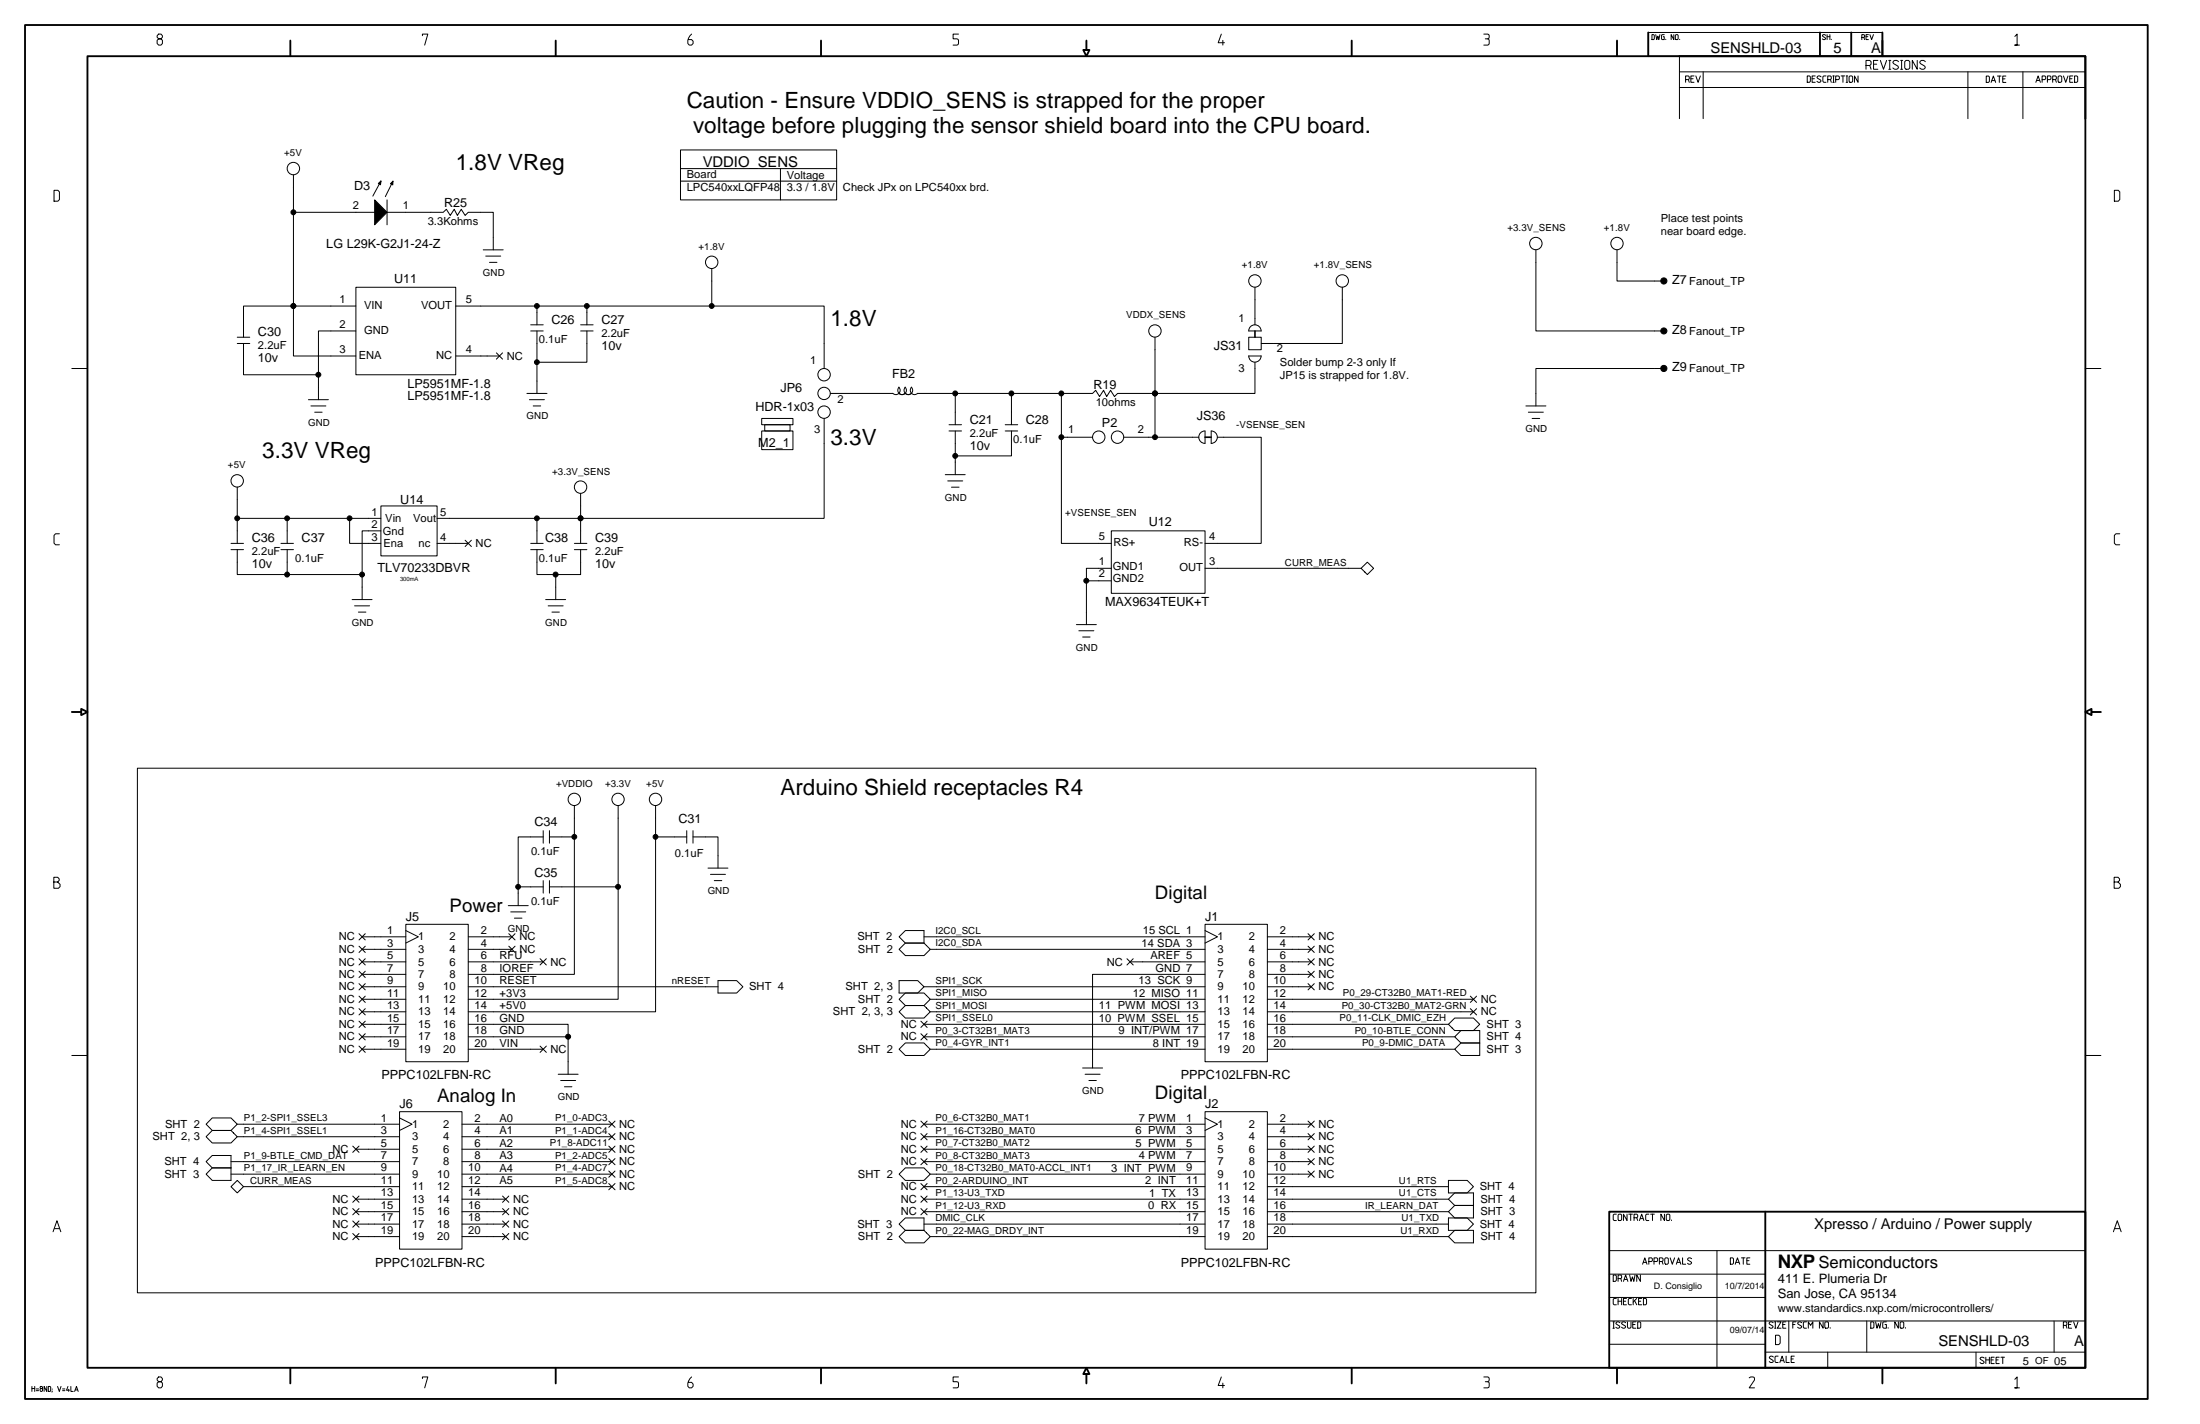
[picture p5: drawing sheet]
<svg xmlns="http://www.w3.org/2000/svg" width="432mm" height="279mm" viewBox="0 0 432 279" stroke-linecap="round" stroke-linejoin="round" font-family="sans-serif">
<g fill="none" stroke="#000" stroke-width=".2">
<path d="M31.1 6.7l-.3 .3v.3l.3 .3h.5l.3 .3v.6l-.3 .3h-.5l-.3-.3v-.6l.3-.3h.5l.3-.3v-.3l-.3-.3zM82.9 7v-.3h1.1l-.6 2.1M135.7 6.7a2.04 2.04 0 0 0-.7 1.8l.3 .3h.4l.3-.3v-.4l-.3-.3h-.6M188.1 6.7h-1v.9h.7l.3 .3-.1 .8-.9 .1M239.7 6.7l-.6 1.7h1.2M240 7.9v.9M291.2 6.7h.8a.55 .55 0 0 1 .2 .8l-.2 .1M291.5 7.6l.7 .1 .1 .8-.3 .3h-.8M324.2 6.8h.4l.1 .1v.7l-.1 .2h-.4zM325 6.8l.2 1 .2-.7 .2 .7 .2-1M326.6 6.8h-.4l-.1 .1 .1 .9h.4v-.6h-.1M326.9 7.7v.1"/>
<path d="M328.5 6.8v1l-.5-1v1M329 6.8l.4 .1v.7l-.2 .2-.4-.2v-.7zM329.6 11v12.3M329.6 17.2h79.7M329.6 14.1h79.7M329.7 7.7v.1M330.8 15.6h.6l.2-.1v-.4l-.2-.2h-.6v1.3M331.4 15.6l.2 .6M331.9 15.5h.4M332.5 14.9h-.6v1.3h.6M332.8 14.9l.5 1.3 .4-1.3M334.3 14.1v9.2"/>
<path d="M354.7 14.9h.5l.1 .2v.9l-.1 .2h-.5zM355.7 15.5h.4M356.3 14.9h-.6v1.3h.6M357.4 15.1a.47 .47 0 0 0-.8 .1l.7 .5v.3a.49 .49 0 0 1-.7 0M358.3 6.9l-.2-.1-.3 .1v.2l.5 .5-.2 .2-.4-.2M358.4 14.9h-.5l-.1 .2v.9l.1 .2h.5M358.6 7.2h.6M358.6 6.8v1M358.7 15.6h.6l.1-.1v-.4l-.1-.2h-.6v1.3M359.2 6.8v1M359.3 15.6l.1 .6M359.4 7.7v.1"/>
<path d="M359.7 16.2h.3M359.7 14.9h.3M359.9 14.9v1.3M360.3 15.6h.5l.2-.1v-.4l-.2-.2h-.5v1.3M361.4 14.9h.7M361.7 14.9v1.3M362.4 16.2h.2M362.4 14.9h.2M362.5 14.9v1.3M363.1 14.9h.4l.1 .2v.9l-.1 .2h-.4l-.2-.2v-.9zM364.7 14.9v1.3l-.7-1.3v1.3M365.4 7.3h.4l.2-.1-.2-.4h-.4v1"/>
<path d="M365.8 7.3l.2 .5M366.2 12.8h.8l.2-.2v-.5l-.2-.2h-.8v1.7M366.2 7.2h.4M366.7 6.8h-.5v1h.5M367 12.8l.2 .8M367 6.8l.3 1 .4-1M367.7 12.6h.6M368.6 11.9h-.9v1.7h.9M369.1 11.9l.6 1.7 .6-1.7M369.5 6.4h-46v4.6h46M370.7 13.6h.4M370.7 11.9h.4"/>
<path d="M370.9 11.9v1.7M372.6 12.1a.62 .62 0 0 0-1.1 .1l.1 .3 .9 .5 .1 .2-.1 .3a.7 .7 0 0 1-1-.2M373 13.6h.4M373 11.9h.4M373.2 11.9v1.7M374.1 11.9h.5l.2 .2v1.2l-.2 .3h-.5l-.3-.3v-1.2zM376.3 11.9v1.7l-1-1.7v1.7M377.9 12.1a.62 .62 0 0 0-1.1 .1l.1 .3 .9 .5 .1 .2-.1 .3a.68 .68 0 0 1-1-.2M386.2 14.1v9.2M389.8 14.9h.5l.2 .2v.9l-.2 .2h-.5zM390.8 16.2l.4-1.3 .5 1.3M391 15.8h.5"/>
<path d="M392 14.9h.7M392.4 14.9v1.3M393.1 15.5h.4M393.7 14.9h-.6v1.3h.6M395.5 7.2l.4-.5v2.1h-.4h.9M397 14.1v9.2M399.6 16.2l.4-1.3 .5 1.3M399.8 15.8h.5M400.8 15.6h.5l.2-.1v-.4l-.2-.2h-.5v1.3M401.8 15.6h.6l.1-.1v-.4l-.1-.2h-.6v1.3M402.9 15.6h.5l.2-.1v-.4l-.2-.2h-.5v1.3M403.4 15.6l.2 .6"/>
<path d="M404.1 14.9h.4l.2 .2v.9l-.2 .2h-.4l-.2-.2v-.9zM405 14.9l.4 1.3 .5-1.3M406.2 15.5h.5M406.8 14.9h-.6v1.3h.6M407.2 14.9h.4l.2 .2v.9l-.2 .2h-.4zM10.6 37.3h.8l.3 .4v1.5l-.3 .3h-.8zM57.6 34.3v35.5h12.2M74.3 36l.5-.5-.1 .8zM74.6 35.8l-.2 .2 .2 .1v-.3M74.8 35.5l-1.6 3M76 39.2v4.9M77 35.8l-.2 .2 .2 .1v-.2"/>
<path d="M77.1 35.6l-1.5 3M77.1 35.5l-.5 .5 .5 .3v-.7M133.6 29.4h30.6v9.8h-30.6zM133.6 33.1h30.6M133.6 35.5h30.6M153.2 33.1v6.1M415 37.3h.8l.3 .4v1.5l-.3 .3h-.8zM57.6 41.7h15.9M69.8 56.4h19.7v17.1h-19.7zM76 41.7h11l.6-.6 .8 1.2 .8-1.2 .6 1.2 .7-1.2 .8 1.2 .6-.6h4.9v7.3M94.8 49h4M95.3 50.2h3"/>
<path d="M96.1 51.5h1.4M139.7 52.7v7.3M246.3 56.4v7.3M263.5 56.4v11h-16M301.5 49v15.9h24.5M317.4 49v6.1h8.6M14.1 72.3h3.1M46.6 67.4h2.4M46.6 66.2h2.4M47.8 67.4v6.1h14.7M60.5 78.4h4M61 79.7h3"/>
<path d="M69.9 64.9h-7.4v13.5M69.9 60h-22.1v6.2M89.5 69.8l8.5 .1M89.5 60h72.3v12.3M97.4 69.2l1.2 1.3M98.6 69.2l-1.2 1.3M103.4 77.2h4M103.9 78.4h2.9M104.2 63.7h2.4M104.2 64.9h2.4M104.6 79.7h1.5M105.4 60v3.7"/>
<path d="M105.4 64.9v12.3M114 63.7h2.4M114 64.9h2.4M115.2 64.9v6.2h-9.8M115.2 60v3.7M176.4 76a.85 .85 0 0 1 0 1.2 .85 .85 0 0 1-1.2 0h-12.2M176.4 77.2a.86 .86 0 0 0 1.3 0 .86 .86 0 0 0 0-1.2 .85 .85 0 0 0 0 1.2 .85 .85 0 0 0 1.2 0M187.5 77.2v6.1M198.5 77.2v6.1M208.3 77.2v29.4h9.8M226.7 66.2v19.6M245.1 69.8a1.22 1.22 0 0 0 1.2 1.3 1.22 1.22 0 0 0 1.2-1.3"/>
<path d="M245.1 69.8h2.4M245.1 66.2h2.4v2.4h-2.4zM246.3 71.1v6.1h-26.9l-.7 .6-.7-1.2-.8 1.2-.6-1.2-.8 1.2-.7-1.2-.7 .6h-34.3a.87 .87 0 0 1-1.2 0 .87 .87 0 0 1 0-1.2 .86 .86 0 0 1 0 1.2 .86 .86 0 0 1-1.2 0 .86 .86 0 0 1-1.2 0 .86 .86 0 0 1-.1-1.2M247.5 64.9a1.22 1.22 0 0 0-1.2-1.2 1.22 1.22 0 0 0-1.2 1.2h2.4M299.5 79.7h3.9M326 72.3h-24.5v7.4M409.3 72.3h3M46.6 95.6v6.1h28.2M61.8 80.9h1.4M74.8 99.3h11v9.8h-11zM114 96.8v9.8M149.5 84.6h6.1v3.6h-6.1z"/>
<path d="M149.5 82.1h6.1v1.2h-6.1zM150.1 83.3h5v1.3h-5zM161.8 82.1v19.6h-76M185.5 93.1h3.9M186 94.4h3M186.3 84.6h2.4M186.3 83.3h2.4M186.8 95.6h1.4M187.5 84.6v8.5M197.3 84.6h2.4M197.3 83.3h2.4M198.5 84.6v4.9h-11"/>
<path d="M214.4 85.8h-6.1M220.6 85.8h14.7M235.5 85.1l.6-.5h.4v2.4a1.22 1.22 0 0 1-1-1.9zM237.7 84.6a1.22 1.22 0 0 1 1.2 1.2 1.22 1.22 0 0 1-1.2 1.2zM239 85.8h8.5v20.8h-11M300 80.9h2.9M300.7 82.1h1.5M11.7 104.7h-.8l-.3 .4v1.5l.3 .3h.8M45.3 107.8h2.5M45.3 106.6h2.5M46.6 107.8v4.9h24.5M46.6 101.7v4.9"/>
<path d="M55.1 107.8h2.5M55.1 106.6h2.5M56.4 101.7v4.9M56.4 107.8v4.9M68.6 101.7v4.9h6.2M69.1 117.6h3.9M69.6 118.9h2.9M74.8 104.2h-3.7v13.4M85.8 106.6h6.1M91.3 106l1.2 1.2M92.5 106l-1.2 1.2M104.2 106.6h2.4"/>
<path d="M104.2 107.8h2.4M105.4 107.8v4.9h8.6v-4.9M105.4 101.7v4.9M107.1 117.6h3.9M107.6 118.9h2.9M109.1 112.7v4.9M112.7 106.6h2.5M112.7 107.8h2.5M213.2 114h4.9M218.1 104.2h18.4v12.2h-18.4zM218.1 111.5h-4.9v11.1M236.5 111.5h30.6"/>
<path d="M267.1 111.5l1.3-1.2 1.2 1.2-1.2 1.2zM416.1 104.7h-.8l-.3 .4v1.5l.3 .3h.8M70.3 120.1h1.5M108.3 120.1h1.5M211.3 122.6h3.9M211.8 123.8h2.9M212.5 125h1.5M27 150.7h274.5v103h-274.5zM112.7 158.1v33.1h-20.8M121.3 158.1v38h-29.4M128.7 158.1v40.4h-36.8M10.6 173.1h.7l.3-.4v-.3l-.3-.3h-.7v2.2h.9l.3-.3v-.5l-.5-.4"/>
<path d="M99.8 177.7h3.9M100.2 178.9h3M101.7 174h4.9M106.6 163v2.4M106.6 172.8v2.4M106.6 164.2h-4.9v13.5M107.8 174h13.5M107.8 163v2.4M107.8 172.8v2.4M112.7 164.2h-4.9M128.7 164.2h6.1M134.8 163v2.4"/>
<path d="M136 164.2h4.9v6.1M136 163v2.4M139 170.3h3.9M139.4 171.6h3M140.2 172.8h1.5M415 173.1h.7l.3-.4v-.3l-.3-.3h-.7v2.2h.9l.3-.3v-.5l-.5-.4M70.5 183.2l1.2 1.2M70.5 185.7l1.2 1.2M70.5 188.1l1.2 1.2M70.5 190.6l1.2 1.2M70.5 195.5l1.2 1.2M70.5 197.9l1.2 1.2"/>
<path d="M70.5 193l1.2 1.2M71.1 193.6h8.6M71.1 188.7h8.6M71.1 198.5h8.6M71.1 196.1h8.6M71.1 183.8h8.6M71.1 186.3h8.6M71.1 191.2h8.6M71.7 183.2l-1.2 1.2M71.7 185.7l-1.2 1.2M71.7 188.1l-1.2 1.2M71.7 190.6l-1.2 1.2"/>
<path d="M71.7 195.5l-1.2 1.2M71.7 197.9l-1.2 1.2M71.7 193l-1.2 1.2M79.7 181.4h12.2v26.9h-12.2zM79.7 182.6l2.4 1.2-2.4 1.2M99.9 183.2l1.2 1.2M99.9 185.7l1.2 1.2M100.5 183.8h-8.6M100.5 186.3h-8.6M101 180.1h1.4M101.1 183.2l-1.2 1.2M101.1 185.7l-1.2 1.2"/>
<path d="M106 188.1l1.2 1.2M106.6 188.7h-14.7M107.2 188.1l-1.2 1.2M140.9 192.4h3.7l1.2 1.2-1.2 1.2h-3.7zM140.9 193.6h-49M176.5 192.4h3.6l1.3 1.2-1.3 1.2h-3.6zM177.7 182.6h3.7v2.4h-3.7l-1.2-1.2zM177.7 194.8h3.7l1.2 1.3-1.2 1.2h-3.7l-1.2-1.2zM177.7 197.3h3.7l1.2 1.2-1.2 1.2h-3.7l-1.2-1.2zM177.7 185h3.7l1.2 1.3-1.2 1.2h-3.7l-1.2-1.2zM181.4 193.6h55.1M181.4 183.8h55.1"/>
<path d="M182.6 198.5h53.9M182.6 196.1h53.9M182.6 186.3h53.9M221.2 188.1l1.2 1.2M221.8 188.7h14.7M222.4 188.1l-1.2 1.2M236.5 181.4h12.3v26.9h-12.3zM236.5 182.6l2.5 1.2-2.5 1.2M236.5 191.2h-22.1v18.3M248.8 196.1h40.4M256.7 183.2l1.3 1.2M256.7 185.7l1.3 1.2"/>
<path d="M256.7 188.1l1.3 1.2M256.7 190.6l1.3 1.2M256.7 193l1.3 1.2M257.3 193.6h-8.5M257.3 188.7h-8.5M257.3 183.8h-8.5M257.3 186.3h-8.5M257.3 191.2h-8.5M258 183.2l-1.3 1.2M258 185.7l-1.3 1.2M258 188.1l-1.3 1.2M258 190.6l-1.3 1.2"/>
<path d="M258 193l-1.3 1.2M285.5 199.7h3.7l1.2 1.3-1.2 1.2h-3.7l-1.2-1.2zM288.6 195.5l1.2 1.2M288.6 197.9l1.2 1.2M289.2 198.5h-40.4M289.8 195.5l-1.2 1.2M289.8 197.9l-1.2 1.2M14.1 207.1h3.1M41.7 219.4h3.6l1.3 1.2-1.3 1.2h-3.6l-1.3-1.2zM70.5 200.4l1.2 1.2M70.5 202.8l1.2 1.2M70.5 205.3l1.2 1.2"/>
<path d="M71.1 203.4h8.6M71.1 205.9h8.6M71.1 201h8.6M71.7 200.4l-1.2 1.2M71.7 202.8l-1.2 1.2M71.7 205.3l-1.2 1.2M78.4 218.1h12.3v27h-12.3zM78.4 219.4l2.5 1.2-2.5 1.2M91.9 201h19.6v9.8M106 205.3l1.2 1.2M106.6 205.9h-14.7M107.2 205.3l-1.2 1.2"/>
<path d="M109.6 210.8h3.9M110 212h3M110.8 213.2h1.4M111.5 203.4h-19.6M119.5 220l1.2 1.2M120.7 220l-1.2 1.2M177.7 204.6h3.7l1.2 1.3-1.2 1.2h-3.7l-1.2-1.2zM180.7 200.4l1.3 1.2M180.7 220l1.3 1.2M180.7 202.8l1.3 1.2M181.4 203.4h55.1M181.4 201h55.1"/>
<path d="M182 200.4l-1.3 1.2M182 220l-1.3 1.2M182 202.8l-1.3 1.2M182.6 205.9h53.9M212.5 209.5h3.9M213 210.8h2.9M213.7 212h1.5M236.5 218.1h12.3v27h-12.3zM236.5 219.4l2.5 1.2-2.5 1.2M256.7 220l1.3 1.2M258 220l-1.3 1.2M284.3 201h-35.5"/>
<path d="M285.5 203.4l1.2-1.2h3.7v4.9h-3.7l-1.2-1.2 1.2-1.3h3.7h-3.7zM285.5 203.4h-36.7M285.5 205.9h-36.7M409.3 207.1h3M40.4 227.9l1.3-1.2h3.6v4.9h-3.6l-1.3-1.2 1.3-1.2h3.6h-3.6zM41.7 221.8h3.6l1.3 1.2-1.3 1.3h-3.6l-1.3-1.3zM45.3 232.8l1.3-1.2 1.2 1.2-1.2 1.3zM45.3 230.4h33.1M45.3 227.9h33.1M46.6 220.6h31.8M46.6 223h31.8M47.8 232.8h30.6"/>
<path d="M69.2 224.9l1.3 1.2M69.2 237.1l1.3 1.3M69.2 239.6l1.3 1.2M69.2 234.7l1.3 1.2M69.9 225.5h8.5M69.9 235.3h8.5M69.9 237.7h8.5M70.5 224.9l-1.3 1.2M70.5 237.1l-1.3 1.3M70.5 239.6l-1.3 1.2M70.5 234.7l-1.3 1.2M98.6 237.1l1.3 1.3"/>
<path d="M98.6 239.6l1.3 1.2M98.6 234.7l1.3 1.2M99.3 235.3h-8.6M99.3 237.7h-8.6M99.9 237.1l-1.3 1.3M99.9 239.6l-1.3 1.2M99.9 234.7l-1.3 1.2M119.5 222.4l1.2 1.2M119.5 227.3l1.2 1.2M119.5 229.8l1.2 1.2M119.5 232.2l1.2 1.2M119.5 224.9l1.2 1.2"/>
<path d="M120.1 225.5h-29.4M120.1 230.4h-29.4M120.1 220.6h-29.4M120.1 223h-29.4M120.1 227.9h-29.4M120.1 232.8h-29.4M120.7 222.4l-1.2 1.2M120.7 227.3l-1.2 1.2M120.7 229.8l-1.2 1.2M120.7 232.2l-1.2 1.2M120.7 224.9l-1.2 1.2M177.7 229.2h3.7l1.2 1.2-1.2 1.2h-3.7l-1.2-1.2z"/>
<path d="M180.7 222.4l1.3 1.2M180.7 224.9l1.3 1.2M180.7 227.3l1.3 1.2M180.7 232.2l1.3 1.2M180.7 234.7l1.3 1.2M180.7 237.1l1.3 1.3M181.4 225.5h55.1M181.4 220.6h55.1M181.4 223h55.1M181.4 227.9h55.1M181.4 232.8h55.1M181.4 235.3h55.1"/>
<path d="M181.4 237.7h55.1M182 222.4l-1.3 1.2M182 224.9l-1.3 1.2M182 227.3l-1.3 1.2M182 232.2l-1.3 1.2M182 234.7l-1.3 1.2M182 237.1l-1.3 1.3M182.6 230.4h53.9M256.7 222.4l1.3 1.2M256.7 224.9l1.3 1.2M256.7 227.3l1.3 1.2M256.7 229.8l1.3 1.2"/>
<path d="M257.3 225.5h-8.5M257.3 230.4h-8.5M257.3 220.6h-8.5M257.3 223h-8.5M257.3 227.9h-8.5M258 222.4l-1.3 1.2M258 224.9l-1.3 1.2M258 227.3l-1.3 1.2M258 229.8l-1.3 1.2M284.3 232.8h-35.5M284.3 231.6h3.7l1.2 1.2-1.2 1.3h-3.7zM284.3 239h3.7l1.2 1.2-1.2 1.2h-3.7z"/>
<path d="M284.3 235.3l1.2-1.2h3.7v4.9h-3.7l-1.2-1.3 1.2-1.2h3.7h-3.7zM284.3 235.3h-35.5M284.3 237.7h-35.5M317.2 238.2h-.4l-.2 .2v.9l.2 .2h.4M317.8 238.2h.3l.2 .2v.9l-.2 .2h-.3l-.2-.2v-.9zM319.3 238.2v1.3l-.7-1.3v1.3M319.7 238.2h.7M320.1 238.2v1.3M320.7 238.9h.5l.2-.1v-.4l-.2-.2h-.5v1.3M321.2 238.9l.2 .6M321.8 239.5l.4-1.3 .4 1.3M321.9 239.1h.6"/>
<path d="M323.6 238.2h-.4l-.2 .2v.9l.2 .2h.4M324 238.2h.7M324.3 238.2v1.3M326.7 238.2v1.3l-.7-1.3v1.3M327.2 238.2h.4l.1 .2v.9l-.1 .2h-.4l-.2-.2v-.9zM328.1 239.4v.1M10.4 241.7l.8-2.2 .7 2.2M10.7 241.1h.9M69.2 242l1.3 1.2M69.9 240.2h8.5M69.9 242.6h8.5M70.5 242l-1.3 1.2"/>
<path d="M98.6 242l1.3 1.2M99.3 240.2h-8.6M99.3 242.6h-8.6M99.9 242l-1.3 1.2M176.5 240.2l1.2-1.2h3.7v2.4h-3.7zM177.7 241.4h3.7l1.2 1.2-1.2 1.3h-3.7l-1.2-1.3zM181.4 240.2h55.1M182.6 242.6h53.9M284.3 240.2h-35.5M284.3 242.6l1.2-1.2h3.7v2.5h-3.7zM284.3 242.6h-35.5M315.8 245.4h93.5"/>
<path d="M315.8 254.6h30.7M315.8 250h30.7M315.8 259.2h93.5M316.6 259.4h.3M316.6 250.2h.5l.1 .1v.9l-.1 .2h-.5zM316.7 259.4v1.2M317.2 254.8h-.4l-.2 .1v.9l.2 .2h.4M317.6 255.3h.7M317.6 250.9h.5l.2-.2v-.4l-.2-.1h-.5v1.2M317.6 254.8v1.2M317.9 259.5a.47 .47 0 0 0-.8 .1l.7 .6 .1 .1-.1 .2a.47 .47 0 0 1-.7-.1M318.1 250.9l.2 .5"/>
<path d="M318.3 254.8v1.2M318.6 255.3h.5M318.6 251.4l.5-1.2 .4 1.2M318.8 251h.5M319.1 259.5a.47 .47 0 0 0-.8 .1l.7 .6v.3a.49 .49 0 0 1-.7-.1M319.2 254.8h-.6v1.2h.6M319.4 259.4v1l.2 .2h.4l.1-.2v-1M319.8 250.2l.3 1.2 .3-.9 .3 .9 .2-1.2M320.2 254.8h-.4l-.2 .1v.9l.2 .2h.4M320.5 259.9h.4M320.5 254.8v1.2M320.8 255.2l.4 .8"/>
<path d="M321.1 259.4h-.6v1.2h.6M321.2 254.8l-.7 .7M321.4 259.4h.5l.1 .1v.9l-.1 .2h-.5zM321.6 255.3h.4M322 250.2v1.2l-.8-1.2v1.2M322.2 254.8h-.6v1.2h.6M322.4 248.1l.4-1.3 .5 1.3M322.6 254.8h.4l.2 .1v.9l-.2 .2h-.4zM322.6 247.7h.5M323.6 247.5h.5l.2-.1v-.4l-.2-.2h-.5v1.3M324.6 247.5h.6l.2-.1v-.4l-.2-.2h-.6v1.3M325.7 247.5h.5l.2-.1v-.4l-.2-.2h-.5v1.3"/>
<path d="M326.2 247.5l.2 .6M326.9 246.8h.4l.1 .2v.9l-.1 .2h-.4l-.2-.2v-.9zM327.8 246.8l.4 1.3 .5-1.3M329 248.1l.5-1.3 .4 1.3M329.2 247.7h.5M330.2 246.8v1.3h.7M332 247a.47 .47 0 0 0-.8 .1l.8 .7-.3 .3-.5-.2M337 245.4v23M339.6 246.8h.5l.1 .2v.9l-.1 .2h-.5zM340.6 248.1l.4-1.3 .5 1.3M340.7 247.7h.6M341.8 246.8h.7"/>
<path d="M342.2 246.8v1.3M342.9 247.4h.4M343.5 246.8h-.6v1.3h.6M348 259.5a.47 .47 0 0 0-.8 .1l.8 .7-.3 .3-.5-.2M348.3 259.4h.3M348.4 259.4v1.2M348.8 259.4h.8l-.8 1.2h.8M349.9 259.9h.5M350.5 259.4h-.6v1.2h.6M351.1 259.2v6.1M351.9 259.9h.4M352.5 259.4h-.6v1.2"/>
<path d="M353.6 259.5a.47 .47 0 0 0-.8 .1l.8 .7a.45 .45 0 0 1-.3 .3 .45 .45 0 0 1-.5-.2M354.6 259.4h-.5l-.2 .1v.9l.2 .2h.5M357.8 259.4v1.2l-.7-1.2v1.2M358.3 259.4h.4l.2 .1v.9l-.2 .2h-.4l-.1-.2v-.9zM366.4 259.2v6.1M367.2 259.4h.4l.2 .1v.9l-.2 .2h-.4zM368.1 259.4l.3 1.2 .3-.9 .3 .9 .2-1.2M370.2 259.4h-.5l-.2 .1v.9l.2 .2h.5v-.7h-.2M372.6 259.4v1.2l-.7-1.2v1.2M373.1 259.4h.4l.2 .1v.9l-.2 .2h-.4l-.2-.2v-.9zM403.2 259.2v6.1M406 259.9h.4"/>
<path d="M406.6 259.4h-.6v1.2h.6M407 259.4l.4 1.2 .5-1.2M414.8 241.7l.8-2.2 .7 2.2M415.1 241.1h.9M6.3 272v1M6.3 272.4h.5M6.8 272v1M7.1 272.9h.5M7.1 272.5h.5M8 272l-.1 .3 .4 .3-.1 .4h-.2l-.1-.4 .3-.2 .1-.2zM9.2 272v1l-.5-1v1M9.5 272l.4 .2v.7l-.1 .1h-.3z"/>
<path d="M10.2 272.9v.2M10.2 272.5v.1M11.3 272l.3 1 .4-1M12.3 272.9h.4M12.3 272.5h.4M13.3 272l-.2 .8h.5M13.5 272.6v.4M13.9 272v1h.5M14.6 273l.4-1 .3 1M14.8 272.7h.4M31.1 270.2l-.3 .3v.3l.3 .3h.5l.3 .3v.6l-.3 .3h-.5l-.3-.3v-.6l.3-.3h.5l.3-.3v-.3l-.3-.3zM82.9 270.5v-.3h1.1l-.6 2.1"/>
<path d="M135.7 270.2a2.03 2.03 0 0 0-.7 1.8l.3 .3h.4l.3-.3v-.4l-.3-.4h-.6M188.1 270.2h-1v.9h.7l.3 .3-.1 .8-.9 .1M239.7 270.2l-.6 1.6h1.2M240 271.4v.9M291.2 270.2h.8a.5 .5 0 0 1 .3 .4 .5 .5 0 0 1-.3 .5M291.5 271.1l.7 .1 .1 .8-.3 .3h-.8M315.8 263.8h30.7M316.6 260.6h.3M343.3 270.3l.3-.1h.5l.2 .1 .1 .2v.3l-1.1 1.5h1.1M346.5 265.3h62.8M348.1 266.3a.47 .47 0 0 0-.8 .1l.8 .7a.45 .45 0 0 1-.8 0M348.3 260.6h.3"/>
<path d="M348.5 262h.6l.3 .3v1.2l-.3 .3h-.6zM349 266.1h-.4l-.2 .2v.8l.2 .2h.4M349.3 267.3l.5-1.2 .4 1.2M349.5 267h.6M350.6 266.1v1.2h.6M351.6 266.6h.4M352.2 266.1h-.6v1.2h.6M354.9 260.6v-1.2l.5 .7 .4-.7v1.2M358.7 265.3v3.1M359.2 260.5v.1M370.6 260.5v.1M374 260.5v.1"/>
<path d="M387.8 265.3v3.1M389.4 266.5l-.5-.2-.3 .3 .7 .5 .1 .2-.1 .1a.47 .47 0 0 1-.7-.1M389.8 266.3v1.2M389.8 266.8h.7M390.5 266.3v1.2M390.8 266.8h.4M391.4 266.3h-.6v1.2h.6M391.8 266.8h.4M392.4 266.3h-.6v1.2h.6M392.7 266.3h.7M393.1 266.3v1.2M395.5 270.6l.4-.4v2.1h-.4h.9"/>
<path d="M405 260.1h.5l.2-.2v-.4l-.2-.1h-.5v1.2M405.5 260.1l.2 .5"/>
<circle cx="57.6" cy="33.1" r="1.22"/>
<circle cx="139.7" cy="51.5" r="1.22"/>
<circle cx="246.3" cy="55.1" r="1.22"/>
<circle cx="263.4" cy="55.1" r="1.22"/>
<circle cx="301.4" cy="47.8" r="1.22"/>
<circle cx="317.4" cy="47.8" r="1.21"/>
<circle cx="161.7" cy="73.5" r="1.22"/>
<circle cx="161.7" cy="77.2" r="1.21"/>
<circle cx="226.7" cy="64.9" r="1.21"/>
<circle cx="46.6" cy="94.3" r="1.22"/>
<circle cx="113.9" cy="95.6" r="1.22"/>
<circle cx="161.7" cy="80.9" r="1.22"/>
<circle cx="215.7" cy="85.8" r="1.22"/>
<circle cx="219.3" cy="85.8" r="1.22"/>
<circle cx="112.7" cy="156.8" r="1.21"/>
<circle cx="121.3" cy="156.8" r="1.21"/>
<circle cx="128.7" cy="156.8" r="1.21"/>
</g>
<g fill="#000" stroke="#000" stroke-width=".2">
<path d="M73.5 39.2l2.5 2.5-2.5 2.4z" fill-rule="evenodd"/>
<circle cx="57.6" cy="41.7" r=".48"/>
<circle cx="326.6" cy="55.1" r=".61"/>
<circle cx="57.6" cy="60" r=".48"/>
<circle cx="62.5" cy="73.5" r=".48"/>
<circle cx="105.4" cy="71.1" r=".48"/>
<circle cx="105.4" cy="60" r=".48"/>
<circle cx="115.2" cy="60" r=".48"/>
<circle cx="139.7" cy="60" r=".48"/>
<circle cx="187.5" cy="77.2" r=".48"/>
<circle cx="198.5" cy="77.2" r=".48"/>
<circle cx="208.3" cy="77.2" r=".48"/>
<circle cx="226.7" cy="77.2" r=".49"/>
<circle cx="326.6" cy="72.3" r=".61"/>
<circle cx="326.6" cy="64.9" r=".6"/>
<circle cx="187.5" cy="89.4" r=".48"/>
<circle cx="208.3" cy="85.8" r=".48"/>
<circle cx="226.7" cy="85.8" r=".48"/>
<circle cx="46.6" cy="101.7" r=".48"/>
<circle cx="56.4" cy="112.7" r=".48"/>
<circle cx="56.4" cy="101.7" r=".48"/>
<circle cx="68.6" cy="101.7" r=".48"/>
<circle cx="71.1" cy="112.7" r=".48"/>
<circle cx="105.4" cy="101.7" r=".48"/>
<circle cx="109.1" cy="112.7" r=".49"/>
<circle cx="114" cy="101.7" r=".48"/>
<circle cx="213.2" cy="113.9" r=".48"/>
<circle cx="101.7" cy="174" r=".48"/>
<circle cx="112.7" cy="164.2" r=".48"/>
<circle cx="121.3" cy="174" r=".48"/>
<circle cx="128.7" cy="164.2" r=".48"/>
<circle cx="111.5" cy="203.4" r=".49"/>
</g>
<g fill="none" stroke="#000" stroke-width=".37">
<path d="M4.9 4.9h416.6v269.6h-416.6zM17.2 11h392.1v257.4h-392.1zM57 8v3M109.1 8v3M161.1 8v3M213.2 8v1.8h-.6l.6 1.2 .6-1.2h-.6M265.3 8v3M317.4 8v3M323.5 6.4v4.6M329.6 11h79.7v12.3M357.2 6.4v4.6M363.3 6.4v4.6"/>
<path d="M369.5 6.4v4.6M14.1 139.7h1.8v.6l1.3-.6-1.3-.6v.6M410.5 139.7v.6l-1.2-.6 1.2-.6v.6h1.8M315.8 237.7h93.5v30.7h-93.5zM346.5 237.7v30.7M57 268.4v3M109.1 268.4v3M161.1 268.4v3M213.2 269.6h-.6l.6-1.2 .6 1.2h-.6v1.8M265.3 268.4v3M317.4 268.4v3M369.5 268.4v3"/>
</g>
<path d="M246.3 64.9v1.3M236.5 85.8h1.2" fill="none" stroke="#000" stroke-width=".32"/>
<g font-size="4.4">
<text x="134.8" y="21.2">Caution - Ensure VDDIO_SENS is strapped for the proper</text>
<text x="136" y="26">voltage before plugging the sensor shield board into the CPU board.</text>
<text x="89.5" y="33.4">1.8V VReg</text>
<text x="163" y="64.1">1.8V</text>
<text x="51.5" y="89.8">3.3V VReg</text>
<text x="163" y="87.3">3.3V</text>
<text x="153.2" y="156">Arduino Shield receptacles R4</text>
</g>
<g font-size="3.7">
<text x="88.2" y="178.9">Power</text>
<text x="226.7" y="176.5">Digital</text>
<text x="226.7" y="215.7">Digital</text>
<text x="85.8" y="216.3">Analog In</text>
<text x="348.9" y="248.7">NXP</text>
</g>
<text font-size="3.3" x="356.9" y="248.8">Semiconductors</text>
<g font-size="2.9">
<text x="335.7" y="10.5">SENSHLD-03</text>
<text x="359.9" y="10.5">5</text>
<text x="367.3" y="10.5">A</text>
<text x="137.9" y="32.8">VDDIO_SENS</text>
<text x="356.1" y="241.1">Xpresso / Arduino / Power supply</text>
<text x="380.5" y="264.1">SENSHLD-03</text>
<text x="407.1" y="264.1">A</text>
</g>
<g font-size="2.5">
<text x="69.5" y="37.3">D3</text>
<text x="87.2" y="40.7">R25</text>
<text x="64.1" y="48.6">LG L29K-G2J1-24-Z</text>
<text x="77.3" y="55.4">U11</text>
<text x="328.2" y="55.7">Z7</text>
<text x="50.6" y="66">C30</text>
<text x="108.2" y="63.5">C26</text>
<text x="118" y="63.5">C27</text>
<text x="328.2" y="65.5">Z8</text>
<text x="50.6" y="71">10v</text>
<text x="118" y="68.6">10v</text>
<text x="238.3" y="68.6">JS31</text>
<text x="80" y="76.1">LP5951MF-1.8</text>
<text x="153.2" y="77">JP6</text>
<text x="175.1" y="74.3">FB2</text>
<text x="214.6" y="76.2">R19</text>
<text x="328.2" y="72.9">Z9</text>
<text x="80" y="78.5">LP5951MF-1.8</text>
<text x="148.3" y="80.6">HDR-1x03</text>
<text x="190.3" y="83.1">C21</text>
<text x="201.4" y="83.1">C28</text>
<text x="216.3" y="83.7">P2</text>
<text x="234.9" y="82.4">JS36</text>
<text x="148.8" y="87.8">M2_1</text>
<text x="190.3" y="88.2">10v</text>
<text x="78.6" y="98.8">U14</text>
<text x="49.4" y="106.4">C36</text>
<text x="59.2" y="106.4">C37</text>
<text x="107" y="106.4">C38</text>
<text x="116.8" y="106.4">C39</text>
<text x="225.5" y="103.2">U12</text>
<text x="49.4" y="111.5">10v</text>
<text x="74.1" y="112.3">TLV70233DBVR</text>
<text x="116.8" y="111.5">10v</text>
<text x="216.9" y="118.9">MAX9634TEUK+T</text>
<text x="133.1" y="161.5">C31</text>
<text x="104.9" y="162.2">C34</text>
<text x="104.9" y="172">C35</text>
<text x="79.7" y="180.7">J5</text>
<text x="236.5" y="180.7">J1</text>
<text x="74.9" y="211.8">PPPC102LFBN-RC</text>
<text x="231.7" y="211.8">PPPC102LFBN-RC</text>
<text x="78.4" y="217.5">J6</text>
<text x="236.5" y="217.5">J2</text>
<text x="73.6" y="248.5">PPPC102LFBN-RC</text>
<text x="231.7" y="248.5">PPPC102LFBN-RC</text>
<text x="348.9" y="251.8">411 E. Plumeria Dr</text>
<text x="348.9" y="254.7">San Jose, CA 95134</text>
</g>
<g font-size="2.2">
<text x="134.8" y="35">Board</text>
<text x="154.4" y="35">Voltage</text>
<text x="69.2" y="41">2</text>
<text x="79" y="41">1</text>
<text x="134.8" y="37.5">LPC540xxLQFP48</text>
<text x="154.4" y="37.5">3.3 / 1.8V</text>
<text x="165.4" y="37.5">Check JPx on LPC540xx brd.</text>
<text x="83.9" y="44.2">3.3Kohms</text>
<text x="326" y="43.6">Place test points</text>
<text x="326" y="46.1">near board edge.</text>
<text x="66.6" y="59.4">1</text>
<text x="91.4" y="59.4">5</text>
<text x="331.6" y="55.9">Fanout_TP</text>
<text x="66.6" y="64.3">2</text>
<text x="71.5" y="60.6">VIN</text>
<text x="71.5" y="65.5">GND</text>
<text x="82.6" y="60.6">VOUT</text>
<text x="243.1" y="63.2">1</text>
<text x="331.6" y="65.7">Fanout_TP</text>
<text x="50.6" y="68.5">2.2uF</text>
<text x="66.7" y="69.2">3</text>
<text x="70.4" y="70.4">ENA</text>
<text x="85.6" y="70.4">NC</text>
<text x="91.4" y="69.2">4</text>
<text x="99.5" y="70.6">NC</text>
<text x="105.8" y="67.3">0.1uF</text>
<text x="118" y="66.1">2.2uF</text>
<text x="159" y="71.3">1</text>
<text x="250.6" y="69.1">2</text>
<text x="251.2" y="71.8">Solder bump 2-3 only If</text>
<text x="243.1" y="73">3</text>
<text x="251.2" y="74.3">JP15 is strapped for 1.8V.</text>
<text x="331.6" y="73">Fanout_TP</text>
<text x="164.4" y="79.2">2</text>
<text x="215.1" y="79.8">10ohms</text>
<text x="159.8" y="85">3</text>
<text x="190.3" y="85.7">2.2uF</text>
<text x="198.9" y="86.9">0.1uF</text>
<text x="209.6" y="85">1</text>
<text x="223.3" y="85">2</text>
<text x="72.9" y="101.2">1</text>
<text x="86.4" y="101.2">5</text>
<text x="72.9" y="106.1">3</text>
<text x="72.9" y="103.7">2</text>
<text x="75.1" y="104.9">Gnd</text>
<text x="75.2" y="107.3">Ena</text>
<text x="75.6" y="102.4">Vin</text>
<text x="81.1" y="102.4">Vout</text>
<text x="82.2" y="107.3">nc</text>
<text x="86.4" y="106.1">4</text>
<text x="93.3" y="107.3">NC</text>
<text x="215.7" y="105.9">5</text>
<text x="218.5" y="107.2">RS+</text>
<text x="232.4" y="107.2">RS-</text>
<text x="237.3" y="105.9">4</text>
<text x="49.4" y="109">2.2uF</text>
<text x="58" y="110.2">0.1uF</text>
<text x="105.7" y="110.2">0.1uF</text>
<text x="116.8" y="109">2.2uF</text>
<text x="215.7" y="110.8">1</text>
<text x="215.7" y="113.3">2</text>
<text x="218.4" y="111.8">GND1</text>
<text x="231.5" y="112.1">OUT</text>
<text x="237.3" y="110.8">3</text>
<text x="218.4" y="114.2">GND2</text>
<text x="104.2" y="167.7">0.1uF</text>
<text x="132.4" y="168.2">0.1uF</text>
<text x="104.2" y="177.5">0.1uF</text>
<text x="66.5" y="184.5">NC</text>
<text x="76" y="185.7">3</text>
<text x="76" y="183.3">1</text>
<text x="82.1" y="184.5">1</text>
<text x="88.2" y="184.5">2</text>
<text x="94.4" y="185.7">4</text>
<text x="94.4" y="183.3">2</text>
<text x="101.9" y="184.5">NC</text>
<text x="168.3" y="184.5">SHT 2</text>
<text x="224.1" y="185.8">14 SDA 3</text>
<text x="224.3" y="183.3">15 SCL 1</text>
<text x="239" y="184.5">1</text>
<text x="245.1" y="184.5">2</text>
<text x="251.2" y="185.7">4</text>
<text x="251.2" y="183.3">2</text>
<text x="258.8" y="184.5">NC</text>
<text x="66.5" y="187">NC</text>
<text x="66.5" y="189.4">NC</text>
<text x="66.5" y="191.9">NC</text>
<text x="76" y="190.6">7</text>
<text x="76" y="188.2">5</text>
<text x="82.1" y="187">3</text>
<text x="82.1" y="189.4">5</text>
<text x="82.1" y="191.9">7</text>
<text x="88.2" y="187">4</text>
<text x="88.2" y="189.4">6</text>
<text x="88.2" y="191.9">8</text>
<text x="94.4" y="190.6">8</text>
<text x="94.4" y="188.2">6</text>
<text x="98" y="188.2">RFU</text>
<text x="98" y="190.7">IOREF</text>
<text x="101.9" y="187">NC</text>
<text x="108.1" y="189.4">NC</text>
<text x="168.4" y="187">SHT 2</text>
<text x="217.2" y="189.4">NC</text>
<text x="225.8" y="188.2">AREF 5</text>
<text x="226.8" y="190.7">GND 7</text>
<text x="239" y="187">3</text>
<text x="239" y="189.4">5</text>
<text x="239" y="191.9">7</text>
<text x="245.1" y="187">4</text>
<text x="245.1" y="189.4">6</text>
<text x="245.1" y="191.9">8</text>
<text x="251.2" y="190.6">8</text>
<text x="251.2" y="188.2">6</text>
<text x="258.8" y="187">NC</text>
<text x="258.8" y="189.4">NC</text>
<text x="258.8" y="191.9">NC</text>
<text x="66.5" y="196.8">NC</text>
<text x="66.5" y="194.3">NC</text>
<text x="76" y="198">13</text>
<text x="76" y="195.5">11</text>
<text x="76" y="193.1">9</text>
<text x="82.1" y="194.3">9</text>
<text x="82.1" y="196.8">11</text>
<text x="87" y="194.3">10</text>
<text x="87" y="196.8">12</text>
<text x="93.1" y="198">14</text>
<text x="93.1" y="195.5">12</text>
<text x="93.1" y="193.1">10</text>
<text x="98" y="193.1">RESET</text>
<text x="98" y="195.6">+3V3</text>
<text x="147" y="194.3">SHT 4</text>
<text x="165.9" y="194.3">SHT 2, 3</text>
<text x="168.4" y="196.8">SHT 2</text>
<text x="222.4" y="195.6">12 MISO 11</text>
<text x="223.5" y="193.1">13 SCK 9</text>
<text x="239" y="194.3">9</text>
<text x="239" y="196.8">11</text>
<text x="243.9" y="194.3">10</text>
<text x="243.9" y="196.8">12</text>
<text x="250" y="198">14</text>
<text x="250" y="195.5">12</text>
<text x="250" y="193.1">10</text>
<text x="258.8" y="194.3">NC</text>
<text x="290.6" y="196.8">NC</text>
<text x="66.5" y="199.2">NC</text>
<text x="66.5" y="201.7">NC</text>
<text x="76" y="202.9">17</text>
<text x="76" y="200.4">15</text>
<text x="82.1" y="199.2">13</text>
<text x="82.1" y="201.7">15</text>
<text x="87" y="199.2">14</text>
<text x="87" y="201.7">16</text>
<text x="93.1" y="202.9">18</text>
<text x="93.1" y="200.4">16</text>
<text x="98" y="198">+5V0</text>
<text x="98" y="200.5">GND</text>
<text x="98" y="202.9">GND</text>
<text x="163.5" y="199.2">SHT 2, 3, 3</text>
<text x="176.8" y="201.7">NC</text>
<text x="215.7" y="200.5">10 PWM SSEL 15</text>
<text x="215.7" y="198">11 PWM MOSI 13</text>
<text x="219.6" y="202.9">9 INT/PWM 17</text>
<text x="239" y="199.2">13</text>
<text x="239" y="201.7">15</text>
<text x="243.9" y="199.2">14</text>
<text x="243.9" y="201.7">16</text>
<text x="250" y="202.9">18</text>
<text x="250" y="200.4">16</text>
<text x="290.6" y="199.2">NC</text>
<text x="291.8" y="201.7">SHT 3</text>
<text x="66.5" y="204.2">NC</text>
<text x="66.5" y="206.6">NC</text>
<text x="76" y="205.3">19</text>
<text x="82.1" y="204.2">17</text>
<text x="82.1" y="206.6">19</text>
<text x="87" y="204.2">18</text>
<text x="87" y="206.6">20</text>
<text x="93.1" y="205.3">20</text>
<text x="98" y="205.4">VIN</text>
<text x="108.1" y="206.6">NC</text>
<text x="168.4" y="206.6">SHT 2</text>
<text x="176.8" y="204.2">NC</text>
<text x="226.3" y="205.4">8 INT 19</text>
<text x="239" y="204.2">17</text>
<text x="239" y="206.6">19</text>
<text x="243.9" y="204.2">18</text>
<text x="243.9" y="206.6">20</text>
<text x="250" y="205.3">20</text>
<text x="291.8" y="206.6">SHT 3</text>
<text x="291.8" y="204.2">SHT 4</text>
<text x="32.4" y="221.3">SHT 2</text>
<text x="74.8" y="220">1</text>
<text x="80.9" y="221.3">1</text>
<text x="87" y="221.3">2</text>
<text x="93.1" y="220">2</text>
<text x="98" y="220.1">A0</text>
<text x="121.5" y="221.3">NC</text>
<text x="176.8" y="221.3">NC</text>
<text x="223.5" y="220.1">7 PWM</text>
<text x="232.8" y="220">1</text>
<text x="239" y="221.3">1</text>
<text x="245.1" y="221.3">2</text>
<text x="251.2" y="220">2</text>
<text x="258.8" y="221.3">NC</text>
<text x="29.9" y="223.8">SHT 2, 3</text>
<text x="65.3" y="226.2">NC</text>
<text x="74.8" y="227.4">7</text>
<text x="74.8" y="225">5</text>
<text x="74.8" y="222.5">3</text>
<text x="80.9" y="223.8">3</text>
<text x="80.9" y="226.2">5</text>
<text x="87" y="223.8">4</text>
<text x="87" y="226.2">6</text>
<text x="93.1" y="227.4">8</text>
<text x="93.1" y="225">6</text>
<text x="93.1" y="222.5">4</text>
<text x="98" y="222.5">A1</text>
<text x="98" y="225">A2</text>
<text x="98" y="227.4">A3</text>
<text x="121.5" y="223.8">NC</text>
<text x="121.5" y="226.2">NC</text>
<text x="176.8" y="223.8">NC</text>
<text x="176.8" y="226.2">NC</text>
<text x="222.9" y="225">5 PWM</text>
<text x="222.9" y="222.5">6 PWM</text>
<text x="223.5" y="227.4">4 PWM</text>
<text x="232.8" y="227.4">7</text>
<text x="232.8" y="225">5</text>
<text x="232.8" y="222.5">3</text>
<text x="239" y="223.8">3</text>
<text x="239" y="226.2">5</text>
<text x="245.1" y="223.8">4</text>
<text x="245.1" y="226.2">6</text>
<text x="251.2" y="227.4">8</text>
<text x="251.2" y="225">6</text>
<text x="251.2" y="222.5">4</text>
<text x="258.8" y="223.8">NC</text>
<text x="258.8" y="226.2">NC</text>
<text x="32.3" y="231.1">SHT 3</text>
<text x="32.3" y="228.6">SHT 4</text>
<text x="74.8" y="232.3">11</text>
<text x="74.8" y="229.8">9</text>
<text x="80.9" y="231.1">9</text>
<text x="80.9" y="233.6">11</text>
<text x="80.9" y="228.6">7</text>
<text x="85.8" y="231.1">10</text>
<text x="85.8" y="233.6">12</text>
<text x="87" y="228.6">8</text>
<text x="91.9" y="232.3">12</text>
<text x="91.9" y="229.8">10</text>
<text x="98" y="229.9">A4</text>
<text x="98" y="232.3">A5</text>
<text x="121.5" y="228.6">NC</text>
<text x="121.5" y="231.1">NC</text>
<text x="121.5" y="233.6">NC</text>
<text x="168.4" y="231.1">SHT 2</text>
<text x="176.8" y="228.6">NC</text>
<text x="176.8" y="233.6">NC</text>
<text x="218.1" y="229.9">3 INT PWM</text>
<text x="224.8" y="232.3">2 INT</text>
<text x="232.8" y="232.3">11</text>
<text x="232.8" y="229.8">9</text>
<text x="239" y="231.1">9</text>
<text x="239" y="233.6">11</text>
<text x="239" y="228.6">7</text>
<text x="243.9" y="231.1">10</text>
<text x="243.9" y="233.6">12</text>
<text x="245.1" y="228.6">8</text>
<text x="250" y="232.3">12</text>
<text x="250" y="229.8">10</text>
<text x="258.8" y="228.6">NC</text>
<text x="258.8" y="231.1">NC</text>
<text x="290.4" y="233.6">SHT 4</text>
<text x="65.3" y="238.5">NC</text>
<text x="65.3" y="236">NC</text>
<text x="74.8" y="239.6">17</text>
<text x="74.8" y="237.2">15</text>
<text x="74.8" y="234.8">13</text>
<text x="80.9" y="236">13</text>
<text x="80.9" y="238.5">15</text>
<text x="85.8" y="236">14</text>
<text x="85.8" y="238.5">16</text>
<text x="91.9" y="239.6">18</text>
<text x="91.9" y="237.2">16</text>
<text x="91.9" y="234.8">14</text>
<text x="100.7" y="238.5">NC</text>
<text x="100.7" y="236">NC</text>
<text x="176.8" y="236">NC</text>
<text x="176.8" y="238.5">NC</text>
<text x="225.4" y="237.2">0 RX</text>
<text x="225.6" y="234.8">1 TX</text>
<text x="232.8" y="239.6">17</text>
<text x="232.8" y="237.2">15</text>
<text x="232.8" y="234.8">13</text>
<text x="239" y="236">13</text>
<text x="239" y="238.5">15</text>
<text x="243.9" y="236">14</text>
<text x="243.9" y="238.5">16</text>
<text x="250" y="239.6">18</text>
<text x="250" y="237.2">16</text>
<text x="250" y="234.8">14</text>
<text x="290.6" y="236">SHT 4</text>
<text x="290.6" y="238.5">SHT 3</text>
<text x="65.3" y="240.9">NC</text>
<text x="65.3" y="243.4">NC</text>
<text x="74.8" y="242.1">19</text>
<text x="80.9" y="240.9">17</text>
<text x="80.9" y="243.4">19</text>
<text x="85.8" y="240.9">18</text>
<text x="85.8" y="243.4">20</text>
<text x="91.9" y="242.1">20</text>
<text x="100.7" y="240.9">NC</text>
<text x="100.7" y="243.4">NC</text>
<text x="168.3" y="240.9">SHT 3</text>
<text x="168.4" y="243.4">SHT 2</text>
<text x="232.8" y="242.1">19</text>
<text x="239" y="240.9">17</text>
<text x="239" y="243.4">19</text>
<text x="243.9" y="240.9">18</text>
<text x="243.9" y="243.4">20</text>
<text x="250" y="242.1">20</text>
<text x="290.4" y="240.9">SHT 4</text>
<text x="290.6" y="243.4">SHT 4</text>
<text x="348.9" y="257.5">www.standardics.nxp.com/microcontrollers/</text>
<text x="397" y="267.7">5</text>
<text x="403.2" y="267.7">05</text>
</g>
<g font-size="1.9">
<text x="55.8" y="30.6">+5V</text>
<text x="295.9" y="45.3">+3.3V_SENS</text>
<text x="314.8" y="45.3">+1.8V</text>
<text x="137.1" y="49">+1.8V</text>
<text x="243.7" y="52.7">+1.8V</text>
<text x="257.9" y="52.7">+1.8V_SENS</text>
<text x="94.8" y="54.1">GND</text>
<text x="221" y="62.5">VDDX_SENS</text>
<text x="60.5" y="83.5">GND</text>
<text x="103.4" y="82.3">GND</text>
<text x="242.7" y="84">-VSENSE_SEN</text>
<text x="299.4" y="84.8">GND</text>
<text x="44.7" y="91.9">+5V</text>
<text x="108.4" y="93.1">+3.3V_SENS</text>
<text x="185.5" y="98.2">GND</text>
<text x="209.1" y="101.2">+VSENSE_SEN</text>
<text x="252.2" y="111">CURR_MEAS</text>
<text x="69" y="122.7">GND</text>
<text x="107" y="122.7">GND</text>
<text x="211.2" y="127.6">GND</text>
<text x="109.1" y="154.4">+VDDIO</text>
<text x="118.7" y="154.4">+3.3V</text>
<text x="126.9" y="154.4">+5V</text>
<text x="138.9" y="175.4">GND</text>
<text x="99.7" y="182.8">GND</text>
<text x="183.6" y="183.3">I2C0_SCL</text>
<text x="183.6" y="185.7">I2C0_SDA</text>
<text x="131.8" y="193.1">nRESET</text>
<text x="183.6" y="198">SPI1_MOSI</text>
<text x="183.6" y="195.5">SPI1_MISO</text>
<text x="183.6" y="193.1">SPI1_SCK</text>
<text x="263.3" y="198">P0_30-CT32B0_MAT2-GRN</text>
<text x="263.6" y="195.5">P0_29-CT32B0_MAT1-RED</text>
<text x="183.6" y="200.4">SPI1_SSEL0</text>
<text x="183.6" y="202.9">P0_3-CT32B1_MAT3</text>
<text x="262.9" y="200.4">P0_11-CLK_DMIC_EZH</text>
<text x="265.9" y="202.9">P0_10-BTLE_CONN</text>
<text x="183.6" y="205.3">P0_4-GYR_INT1</text>
<text x="267.3" y="205.3">P0_9-DMIC_DATA</text>
<text x="109.5" y="215.9">GND</text>
<text x="212.4" y="214.7">GND</text>
<text x="47.9" y="220">P1_2-SPI1_SSEL3</text>
<text x="108.9" y="220">P1_0-ADC3</text>
<text x="183.6" y="220">P0_6-CT32B0_MAT1</text>
<text x="47.9" y="227.4">P1_9-BTLE_CMD_DAT</text>
<text x="47.9" y="222.5">P1_4-SPI1_SSEL1</text>
<text x="107.9" y="224.9">P1_8-ADC11</text>
<text x="108.9" y="222.5">P1_1-ADC4</text>
<text x="108.9" y="227.4">P1_2-ADC5</text>
<text x="183.6" y="222.5">P1_16-CT32B0_MAT0</text>
<text x="183.6" y="224.9">P0_7-CT32B0_MAT2</text>
<text x="183.6" y="227.4">P0_8-CT32B0_MAT3</text>
<text x="47.9" y="229.8">P1_17_IR_LEARN_EN</text>
<text x="49.1" y="232.3">CURR_MEAS</text>
<text x="108.9" y="232.3">P1_5-ADC8</text>
<text x="108.9" y="229.8">P1_4-ADC7</text>
<text x="183.6" y="229.8">P0_18-CT32B0_MAT0-ACCL_INT1</text>
<text x="183.6" y="232.3">P0_2-ARDUINO_INT</text>
<text x="274.6" y="232.3">U1_RTS</text>
<text x="183.6" y="239.6">DMIC_CLK</text>
<text x="183.6" y="234.7">P1_13-U3_TXD</text>
<text x="183.6" y="237.2">P1_12-U3_RXD</text>
<text x="267.9" y="237.2">IR_LEARN_DAT</text>
<text x="274.6" y="234.7">U1_CTS</text>
<text x="275.1" y="239.6">U1_TXD</text>
<text x="183.6" y="242.1">P0_22-MAG_DRDY_INT</text>
<text x="274.9" y="242.1">U1_RXD</text>
<text x="399.5" y="267.7">OF</text>
</g>
<g font-size="1.8">
<text x="324.6" y="253">D. Consiglio</text>
<text x="338.6" y="253">10/7/2014</text>
<text x="339.5" y="261.6">09/07/14</text>
</g>
<text font-size="1.2" x="78.5" y="114">300mA</text>
</svg>
